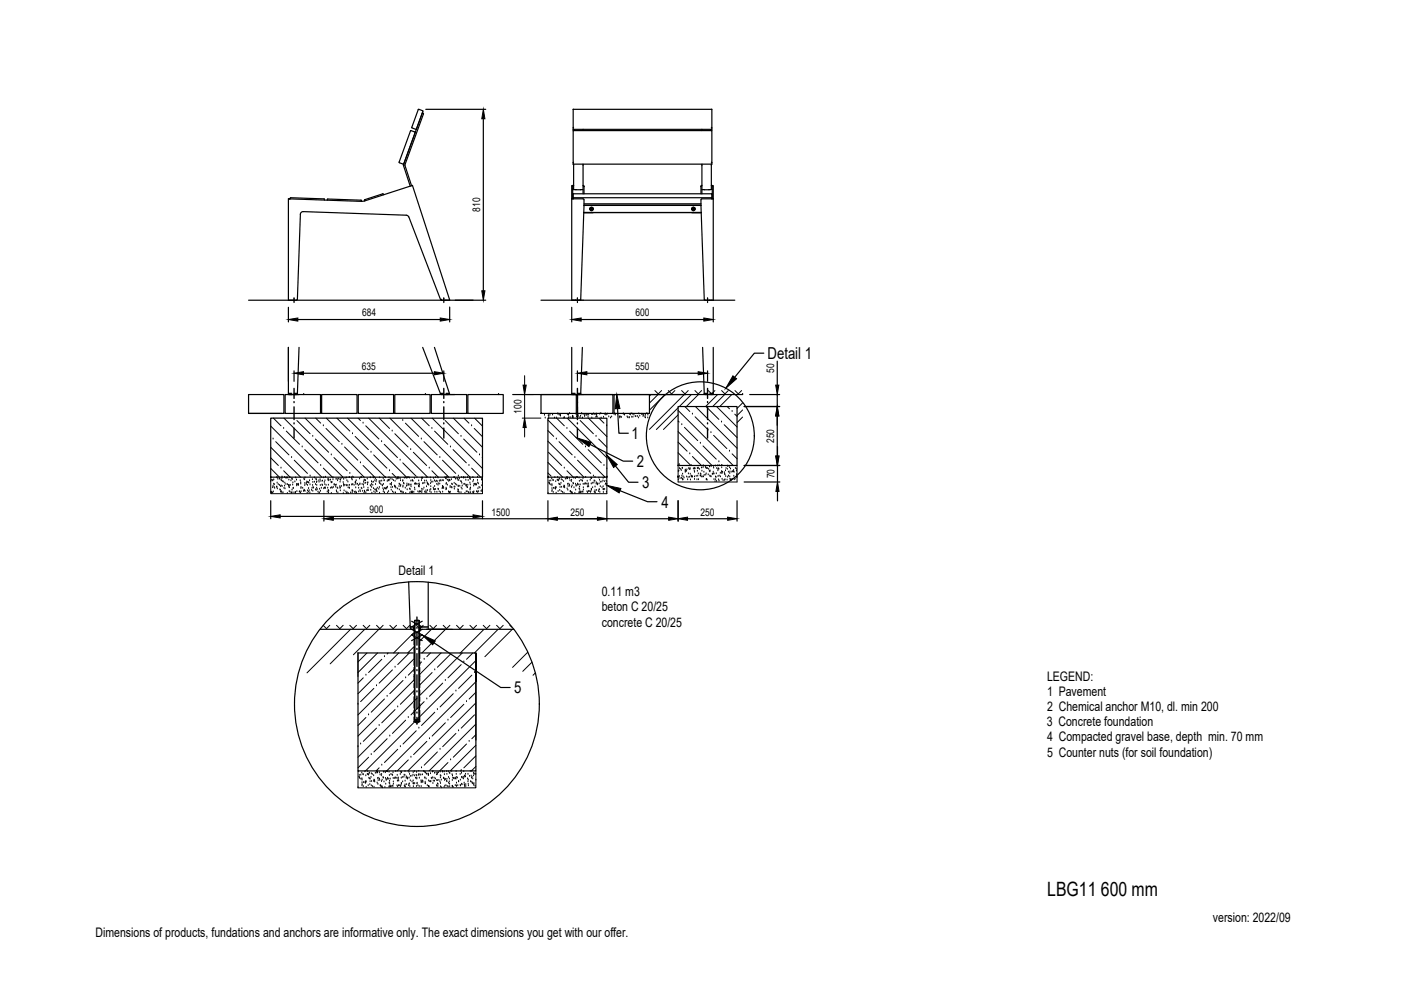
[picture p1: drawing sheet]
<svg xmlns="http://www.w3.org/2000/svg" width="297mm" height="210mm" viewBox="0 0 297 210" stroke-linecap="round" stroke-linejoin="round" font-family="sans-serif">
<!-- layer: 0 -->
<g fill="none" stroke="#000" stroke-width=".25">
<path d="M84.6 34.4l.9 .4M85.6 34.7l-.1 .1M87 27.8l-2.4 6.6M87.2 27.7h-.2M87.2 27.7l.8 .4M88.7 23.2l-1.4 3.8 1 .4M88.8 23.2h-.1M88.8 23.2l.8 .3M89.5 24l.3 .1M89.6 23.5l.1 .1-4.2 11.4 1.5 4.5M89.8 24.1l-4 10.9 1.5 4.4M90.3 23.2h12.7"/>
<path d="M102.5 25.2v36.5M121.5 27.4h.1M121.5 23.2h.1M121.5 34.8h.1M121.5 27.7h.1M121.5 27.7h29.4h-.1M121.5 27.7v7.1M121.5 27.4h29.4M121.5 34.8h29.4M121.6 27l-.1 .1M121.6 34.4l-.1 .1M121.6 39.4h-.2v2.8"/>
<path d="M121.6 39.3l-.4 .1v24.3M121.6 34.8v5.4h.5h1.5v-5.4M121.6 27.4v.3M123.6 39.4l.2 .2M123.6 39.3l.2 .2v1.6M123.6 27.4v.3M148.8 39.4l-.2 .2M148.8 39.3l-.2 .2v1.6M148.8 27.4v.3M148.8 34.8v6.3M150.8 27l.1 .1M150.8 34.4l.1 .1"/>
<path d="M150.8 34.8v5.4h-2M150.8 39.3h.1M150.8 39.4h.1M150.8 27.4v.3M150.9 39.4h.1v2.8M150.9 39.3l.3 .1v24.3M150.9 23.2h-29.4v4.2M150.9 27.4h.1M150.9 23.2h-.1M150.9 34.8h.1M150.9 23.2v4.2M150.9 27.7v7.1"/>
<path d="M61.2 42.2l-.1 21.5M61.4 42.2h-.2l15.4 .5v-.2M61.5 42.2l.2-.3 7 .3M63.7 45.4a.6 .6 0 0 1 .6-.5l22.1 .8 .3 .3 6.7 17.5 .2 .1M63.7 45.4l-.6 18.1M68.7 42.2l.1 .1M68.8 42.3v.1M69.4 42.4l.1-.2 7.1 .3M77.3 42.6l-.7 .1M81.3 41.2l-4 1.1v.3l10.1-3.3 7.9 24.3-.3 .1M81.3 41.2v.1M121.2 42.2h2.4l.2 .2-.7 21.1-.2 .1"/>
<path d="M121.5 41.2v1M121.6 40.1l-.2 .1M121.6 41.9l-.1 .1M121.6 41.9l29.3 .1M123.6 40.2v.9M123.8 43.6h24.8M123.8 43.5h24.8M123.8 43.2h24.8M125.1 44.3a.35 .35 0 0 0 .3 .4 .35 .35 0 0 0 .4-.4M125.1 44.3h.1M125.3 44.3h.1M125.3 44.2h.2"/>
<path d="M125.3 44.2h.1M125.3 44.4h.1M125.3 44.2v.2M125.4 44.2l-.1 .1M125.5 44.2l.1 .1M125.5 44.2h.1M125.5 44.4h.1M125.6 44.3l-.3 .1M125.6 44.3h.1M125.8 44.3h.1M125.8 45.1h-.1M146.7 45.1h.1"/>
<path d="M146.7 44.3a.35 .35 0 0 0 .3 .4 .35 .35 0 0 0 .4-.4M146.7 44.3h.1M146.9 44.3v.1M146.9 44.3h.1M146.9 44.2v.1M146.9 44.2h.2M146.9 44.4h.2M146.9 44.2h.1M146.9 44.4h.1M147.1 44.2l.1 .1M147.1 44.2h.1M147.1 44.4h.1"/>
<path d="M147.2 44.3l-.1 .1M147.2 44.3h.1M147.4 44.3h.1M148.7 45.1h-24.9M150.8 40.1l.2 .1M150.8 41.1l.1 .1M150.9 41.1l-29.4 .1M150.9 41.2v1M151.2 42.2h-2.4l-.2 .2 .7 21.1 .2 .1M52.7 63.7h50.3M61.1 65.2v3.1M61.9 63.7h.4"/>
<path d="M62.3 63.4h.1M62.3 63.9h.1M62.3 63.2v.1M62.3 63.5v.3M62.3 64v.1M62.3 78.6v2.2M63 63.5l-.2 .1M63.1 67.7h30.2M63.4 73.7l-.3 9.8M64.3 79.1h27.8M89.6 73.7l3.8 9.8 .2 .1M92.1 73.7l3.2 9.9h-.3"/>
<path d="M93.6 63.7h.1M94.1 63.4h.1M94.1 63.9h.1M94.1 63.2v.1M94.1 63.5v.3M94.1 64v.1M94.1 78.6v2.2M94.1 63.7h.4M95.3 65.1v3.2M114.7 63.7h41.1M121.2 73.7v10h.4M121.2 65.2v3.1"/>
<path d="M122 63.7h.4M122.4 63.4h.1M122.4 63.9h.1M122.4 63.2v.1M122.4 63.5v.3M122.4 64v.1M122.4 78.6v2.2M123.2 67.7h26M123.5 73.7l-.4 9.8M124.4 79.1h23.6M149 73.7l.3 9.8M150 63.4h.1"/>
<path d="M150 63.9h.1M150 63.2v.1M150 63.5v.3M150 64v.1M150 78.6v2.2M150.1 63.7h.4M151.2 73.7v10h-.3M151.2 65.2v3.1M161.9 74.9h-2l-4.1 5.1M164.8 76.6v5.1M52.7 83.7h7.5v4h-7.5zM52.7 87.7h7.1"/>
<path d="M57.4 88.6l44.9 .1v12.5h-44.9zM60.4 83.7h7.6v4h-7.6zM61.1 80.8v-7.1v10h.4M61.2 83.4h.7M61.4 83.7h2M62.3 83.4h.8M63 83.5l-.2 .1M64.4 83.7h.1M68.2 83.7h7.5v4h-7.5zM76 83.7h7.4v4h-7.4zM83.7 83.7h7.5v4h-7.5zM90.2 83.7h.1"/>
<path d="M91.4 83.7h7.6v4h-7.6zM93.4 83.4h.7M93.6 83.7h.1M93.6 83.7h.5M94.3 83.7h2.1M94.6 83.4h.7M99.2 83.7h7.5v4h-7.5zM105.7 83.7h.1M108.7 83.7h48.7M114.7 83.7h7.5v4h-7.5zM116.2 88.6l12.5 .1v12.5h-12.5zM121.2 83.4h.7"/>
<path d="M122 83.7h.4M122.4 83.4h.7M122.4 83.7h7.5v4h-7.5zM123.1 83.5l-.2 .1M125.1 94.2l7 3.6h2M130.2 83.7h7.5v4h-7.5zM130.5 98.8l2.8 3.4h2M130.9 86.6l.3 5.3h2M143.8 86.2h12.5v12.5h-12.5zM149.3 83.4h.7M149.3 83.5l.2 .1M150.5 83.4h.7"/>
<path d="M157.4 83.7h.1M157.8 86.2h7.5M157.8 98.7h7.5M158.9 83.7h6.4M164.8 83.7v2.5M164.8 88.2v8.5M164.8 94.7v2M164.8 98.7v3.5M57.4 106.2v3.8M59.4 109.5h40.9M59.8 101.2h.1M68.7 106.2v4.3"/>
<path d="M70.7 110h71.1M94.8 101.2h.1M102.3 106.2v3.8M116.2 106.2v4.3M128.7 106.2v4.3M128.7 101.2h.1M131.5 104l5.8 2.4h2M143.7 101.2h.1M143.8 106.2v4.3M145.8 110h8.5M156.2 101.2h.1M156.3 106.2v4.3"/>
<path d="M157.8 102.2h7.5M164.8 104.2v2M67.8 133.4h20.1M86.6 123.4l.4 9.6 .4 .4M87 132.9h.9M87.3 133.4l2.2 1.2-2.2 1.2M87.3 131.7l2.2 1.2M87.7 132.9v.5M87.8 133.4v.5M87.8 134.4v.9M87.8 135.8v1M87.8 137.2v1"/>
<path d="M87.8 138.7v.9M87.9 133.4h.1M87.9 138.4h-12v25.1h25v-25.1h-12M87.9 131.6h1M87.9 131.6v21M88.9 133.4h.1M88.9 131.6v21M88.9 133.4h20M88.9 132.9h1.9M89 133.4v.5M89 134.4v.9M89 135.8v1"/>
<path d="M89 137.2v1M89 138.7v.9M89.1 132.9v.5M89.5 133.4l-2.2 1.2 2.2 1.2M89.5 131.7l-2.2 1.2M90.8 123.4v10M92 136.3l14.2 9.5h2M87.8 153l.6 .3 .6-.3M87.8 140.1v.9M87.8 141.5v1M87.8 143v1.4M87.8 144.9v.9"/>
<path d="M87.8 146.3v1M87.8 147.7v1M87.8 149.2v.9M87.8 150.6v.9M87.8 152v1M87.8 153h1.2M87.9 152.6h1M89 140.1v.9M89 141.5v1M89 143v1.4M89 144.9v.9M89 146.3v1"/>
<path d="M89 147.7v1M89 149.2v.9M89 150.6v.9M89 152v1M100.9 144.5v-6v18.4"/>
<circle cx="125.4" cy="44.3" r=".15"/>
<circle cx="125.4" cy="44.3" r=".35"/>
<circle cx="147" cy="44.3" r=".15"/>
<circle cx="147" cy="44.3" r=".35"/>
<circle cx="148.5" cy="92.4" r="11.4"/>
<circle cx="88.4" cy="149.3" r="26"/>
</g>
<!-- layer: SRAFY -->
<g fill="none" stroke="#000" stroke-width=".21">
<path d="M111.2 79.7v2M57.4 94.8l6.3 6.4M57.4 90.3l10.8 10.9M57.4 99.3l1.8 1.9M57.4 97.1l1.6 1.6M57.9 93.1h.1M58 88.6l1.6 1.7M58.5 93.6l2.8 2.8M59.6 99.3h.1M60.1 99.8l1.4 1.4M60.1 90.8h.1M60.2 88.7l12.5 12.5"/>
<path d="M60.7 91.4l2.8 2.8M61.8 97h.1M62.4 97.6l2.8 2.8M62.9 89.2l2.9 2.8M64.1 94.8h.1M64.6 95.3l2.8 2.8M64.7 88.7l12.5 12.5M66.3 92.5h.1M66.9 93.1l2.8 2.8M66.9 88.7l1.1 1M68 98.7h.1M68.6 90.3h.1"/>
<path d="M68.6 99.3l1.9 1.9M69.1 90.8l2.8 2.8M69.2 88.7l12.5 12.5M70.2 96.4h.1M70.8 97l2.8 2.8M71.4 88.7l2.8 2.7M72.5 94.2h.1M73.1 94.8l2.8 2.8M73.7 88.7l12.5 12.5M74.7 92h.1M75.3 92.5l2.8 2.8M75.9 88.7l.5 .5"/>
<path d="M76.4 98.1h.1M77 89.7h.1M77 98.7l2.5 2.5M77.5 90.3l2.8 2.8M78.2 88.7l12.5 12.5M78.7 95.9h.1M79.2 96.4l2.8 2.9M80.4 88.7l2.2 2.1M80.9 93.6h.1M81.5 94.2l2.8 2.8M82.6 99.8h.1M82.7 88.7l12.5 12.5"/>
<path d="M83.1 91.4h.1M83.7 92l2.8 2.8M84.8 97.6h.1M85.4 89.2h.1M85.4 98.1l2.8 2.8M86 89.7l2.8 2.8M87.1 95.3h.1M87.2 88.7l12.5 12.5M87.6 95.9l2.9 2.8M89.3 93.1h.1M89.4 88.7l1.6 1.6M89.9 93.6l2.8 2.8"/>
<path d="M91 99.3h.1M91.6 90.8h.1M91.6 99.8l1.3 1.4M91.6 88.7l10.7 10.6M92.1 91.4l2.8 2.8M93.3 97h.1M93.8 97.6l2.8 2.8M94.4 89.2l2.8 2.8M95.5 94.8h.1M96.1 95.3l2.8 2.8M96.1 88.7l6.2 6.1M97.7 92.5h.1"/>
<path d="M98.3 93.1l2.8 2.8M98.4 88.7l1 1M99.4 98.7h.1M100 90.3h.1M100 99.3l1.9 1.9M100.5 90.8l1.8 1.8M100.6 88.7l1.7 1.6M101.7 96.4h.1M102.2 97l.1 .1M110.7 83.7h2.5M110.7 88.6h4M111.2 83.7v4.9"/>
<path d="M111.2 90.6v2.1M114.8 87.7h.1M115.4 88h.1M115.6 88.6h.1M116.2 98l3.1 3.2M116.2 93.5l7.6 7.7M116.2 89.1l12.1 12.1M116.2 91.3l1.2 1.2M116.3 88.2h.1M116.3 95.9l2.8 2.8M116.3 87.9h.1M116.3 88.6h.1"/>
<path d="M116.4 88.3h.1M116.6 88h.1M117.2 88h.1M117.6 88.6h.1M118 88.6h.1M118 93.1h.1M118 88.6l1.6 1.7M118.3 87.7h.1M118.3 87.9h.1M118.5 93.6l2.8 2.8M118.6 88h.1M118.8 88h.1"/>
<path d="M118.8 88.2h.1M119.5 88.6h.1M119.6 99.3h.1M119.7 88.6h.1M120.2 90.8h.1M120.2 99.8l1.3 1.4M120.3 88.7l8.4 8.4M120.3 87.9h.1M120.4 88h.1M120.5 88.6h.1M120.6 88h.1M120.7 87.7h.1"/>
<path d="M120.8 91.4l2.8 2.8M120.9 88.5h.1M121.3 88.5h.1M121.4 88.2h.1M121.4 88.5h.1M121.5 88.4h.1M121.5 88.6h.1M121.9 97h.1M122.2 87.9h.1M122.2 88.4h.1M122.3 87.8h.1M122.4 97.6l2.9 2.8"/>
<path d="M122.5 88h.1M122.6 88.3h.1M123 88.5h.1M123 89.2l2.8 2.8M123.1 88.2h.1M123.3 87.7h.1M123.4 87.8h.1M123.5 88.6h.1M123.8 87.9h.1M123.9 88.3h.1M124 88.1h.1M124.1 94.8h.1"/>
<path d="M124.2 87.8h.1M124.3 88.1h.1M124.5 88h.1M124.7 88.5h.1M124.7 95.3l2.8 2.8M124.8 88.7l3.9 3.9M124.8 88h.1M125.4 87.9h.1M125.5 88.6h.1M125.7 87.9h.1M125.9 87.7h.1M126 87.9h.1"/>
<path d="M126.2 87.8h.1M126.3 88.5h.1M126.4 92.5h.1M126.5 88h.1M126.5 88.3h.1M126.5 87.8h.1M126.6 88.4h.1M126.9 93.1l1.8 1.7M127 88.7l1.1 1M127.2 87.8h.1M127.4 87.7h.1M127.5 88.6h.1"/>
<path d="M128 88.5h.1M128.1 98.7h.1M128.2 87.8h.1M128.4 87.8h.1M128.5 88h.1M128.5 87.9h.1M128.6 90.3h.1M128.6 99.3h.1M128.8 87.8h.1M129.1 88.4h.1M129.4 88.6h.1M129.7 88.4h.1"/>
<path d="M130.2 87.8h.1M130.4 88h.1M130.4 87.8h.1M131 87.8h.1M131.3 88.4h.1M131.4 88.6h.1M131.6 88.4h.1M131.7 88.5h.1M132.2 87.8h.1M132.2 87.7h.1M132.4 88h.1M133 88.4h.1"/>
<path d="M133.1 88.6h.1M133.4 88.6h.1M133.4 88.5h.1M133.5 87.9h.1M133.6 88h.1M133.8 87.7h.1M133.9 88.5h.1M134.1 87.8h.1M134.2 88.5h.1M134.4 88h.1M134.7 88.3h.1M134.8 88.3h.1"/>
<path d="M135.1 88.3h.1M135.4 88.6h.1M135.4 87.7h.1M135.6 88.2h.1M136.1 87.9h.1M136.1 87.8h.1M136.3 88.3h.1M136.4 88h.1M136.5 88.1h.1M136.7 88.5h.1M136.8 88.1h.1M136.8 88.6h.1"/>
<path d="M137.2 87.7h.1M137.3 88.6h.1M137.4 88h.1M138 83.7l-.3 .3M138.8 82.8l.8 .7 .7-.7M139.5 83.7l-1.8 1.8M141 83.7l-3.3 3.3M141.7 82.8l.7 .7 .7-.7M143.8 86.5l-4.6 4.6M143.8 98.7v3.5h12.5v-3.5M143.8 96l2.7 2.7M143.8 91.5l7.2 7.2"/>
<path d="M143.8 87l11.7 11.7M143.8 93.8l1.9 1.9M143.8 89.3l.2 .2M143.8 88l-3.1 3.1M143.8 98.7h.1M143.8 100h.1M143.9 99.8h.1M144 98.5h.1M144.1 99.3h.1M144.1 98.8h.1M144.3 99.5h.1M144.4 99.8h.1"/>
<path d="M144.5 82.8l.7 .7 .7-.7M144.6 90h.1M144.6 99.3h.1M144.7 99.3h.1M145 83.7l-7.3 7.3M145.1 90.6l2.8 2.8M145.2 86.2l1 1M145.3 99.9h.1M145.3 99.7h.1M145.4 100h.1M145.5 99.9h.1M145.6 99.6h.1"/>
<path d="M146 99.3h.1M146.2 99.6h.1M146.2 96.2h.1M146.3 99.3h.1M146.3 99.5h.1M146.5 83.7l-2.5 2.5M146.6 98.7h.1M146.8 87.8h.1M146.8 96.8l1.9 1.9M147 99.4h.1M147.2 99.3h.1M147.2 99.9h.1"/>
<path d="M147.3 99.4h.1M147.3 82.8l.7 .7 .8-.7M147.4 88.4l2.8 2.8M147.4 86.2l8.9 8.8M147.9 99.3h.1M147.9 99.9h.1M148 99.3h.1M148.1 83.7l-2.6 2.5M148.3 99.5h.1M148.5 94h.1M148.7 99.2h.1M148.8 99.9h.1"/>
<path d="M149.1 99.2h.1M149.1 94.5l2.8 2.8M149.1 98.7h.1M149.2 98.9h.1M149.6 99.1h.1M149.7 99.2h.1M149.7 86.2l2.7 2.7M149.8 99.3h.1M150 99.3h.1M150.2 82.8l.7 .7 .7-.7M150.2 99.5h.1M150.4 99.9h.1"/>
<path d="M150.4 99h.1M150.5 99.8h.1M150.7 91.7h.1M150.8 98.9h.1M151.3 98.9h.1M151.3 92.3l2.8 2.8M151.3 99.2h.1M151.7 98.8h.1M151.9 86.2l4.4 4.3M152 99.3h.1M152.1 83.7l-2.5 2.5M152.1 98.8h.1"/>
<path d="M152.2 99.8h.1M152.2 99.5h.1M152.3 99.4h.1M152.4 97.9h.1M152.4 99.5h.1M152.5 98.7h.1M153 89.5h.1M153 100h.1M153 98.5l.2 .2M153 82.8l.7 .7 .7-.7M153 99.2h.1M153.5 90l2.8 2.8"/>
<path d="M153.6 83.7l-2.5 2.5M153.8 99.8h.1M153.9 99.3h.1M154.2 86.2l.5 .5M154.2 99.5h.1M154.2 98.8h.1M154.3 98.9h.1M154.7 95.7h.1M154.7 99.2h.1M154.9 99.4h.1M155.1 83.7l-2.5 2.5M155.2 87.2h.1"/>
<path d="M155.2 96.2l1.1 1.1M155.3 100h.1M155.5 99.8h.1M155.8 87.8l.5 .5M155.8 82.8l.7 .7 .7-.7M155.9 99.3h.1M156.1 99.9h.1M156.2 99.5h.1M157.4 86.9l-1.1 1.2M157.4 85.4l-1.1 1.2M157.4 88.4l-1.1 1.2M57.4 102.1h.1"/>
<path d="M57.4 101.2v3.5h44.9v-3.5M57.4 104.4h.1M57.5 104.3h.1M57.5 101.8h.1M57.5 104.5h.1M57.7 102h.1M57.8 103.4h.1M57.8 104.5h.1M57.9 101.9h.1M57.9 103.1h.1M57.9 104.3h.1M58 102.7h.1"/>
<path d="M58 101.7h.1M58.1 103.4h.1M58.2 102.8h.1M58.2 103.5h.1M58.6 103.3h.1M58.7 103.3h.1M58.7 101.2h.1M58.7 101.3h.1M58.8 102.4h.1M58.8 103.6h.1M58.9 101.6h.1M59 102.7h.1"/>
<path d="M59.2 101.6h.1M59.3 102.9h.1M59.3 101.5h.1M59.3 103.9h.1M59.5 104h.1M59.5 103.2h.1M59.5 104.3h.1M59.6 101.8h.1M59.6 103h.1M59.7 104.2h.1M59.7 101.9h.1M59.8 101.5h.1"/>
<path d="M59.8 104.5h.1M59.8 103.1h.1M59.9 102.1h.1M60 104.5h.1M60.1 102.2h.1M60.2 103.5h.1M60.3 101.2h.1M60.3 103.1h.1M60.4 102.4h.1M60.4 103.7h.1M60.6 101.4h.1M60.6 102.7h.1"/>
<path d="M60.7 101.3h.1M60.9 104.6h.1M61 101.3h.1M61 102.7h.1M61.2 103h.1M61.2 101.8h.1M61.2 103.3h.1M61.3 103h.1M61.3 104.2h.1M61.4 103.4h.1M61.5 101.3h.1M61.5 104.3h.1"/>
<path d="M61.5 102.9h.1M61.7 101.9h.1M61.7 104.5h.1M61.8 104.5h.1M61.9 101.6h.1M61.9 103.9h.1M62 101.7h.1M62.1 102.8h.1M62.1 102.4h.1M62.1 104.5h.1M62.1 103.6h.1M62.2 103.5h.1"/>
<path d="M62.5 102.2h.1M62.5 104.5h.1M62.6 104.4h.1M62.7 104.6h.1M62.7 101.3h.1M62.9 101.8h.1M62.9 103h.1M62.9 102.7h.1M62.9 104.2h.1M63.2 102.7h.1M63.2 102.9h.1M63.3 102.9h.1"/>
<path d="M63.5 104.3h.1M63.7 101.9h.1M63.7 104.5h.1M63.8 102.4h.1M63.8 102.6h.1M63.8 103.6h.1M63.8 103.3h.1M63.8 104.2h.1M64.2 103.5h.1M64.3 104.2h.1M64.4 101.6h.1M64.5 103.9h.1"/>
<path d="M64.6 101.7h.1M64.6 104h.1M64.6 102.9h.1M64.6 102.5h.1M64.7 104.2h.1M64.7 101.3h.1M64.9 102.7h.1M65 102.5h.1M65.1 102.2h.1M65.1 104.5h.1M65.2 102.3h.1M65.2 102.9h.1"/>
<path d="M65.2 104.1h.1M65.4 102.4h.1M65.4 103.6h.1M65.4 104.3h.1M65.5 102.4h.1M65.5 104h.1M65.6 101.9h.1M65.7 104.5h.1M65.7 102.8h.1M65.8 100.9h.1M66.1 104h.1M66.2 103.5h.1"/>
<path d="M66.2 101.7h.1M66.3 102.9h.1M66.3 104.2h.1M66.3 102.3h.1M66.4 103.4h.1M66.5 103.5h.1M66.7 101.3h.1M66.7 102.2h.1M66.9 102.7h.1M66.9 103.8h.1M67 101.6h.1M67 104h.1"/>
<path d="M67.1 101.7h.1M67.1 102.3h.1M67.1 103.5h.1M67.2 102.9h.1M67.2 102.2h.1M67.3 103.8h.1M67.4 104.3h.1M67.6 101.9h.1M67.6 102.2h.1M67.7 104.6h.1M67.7 104.5h.1M67.8 103.7h.1"/>
<path d="M67.9 101.7h.1M67.9 102.9h.1M67.9 104.2h.1M68 102.1h.1M68.1 103.5h.1M68.3 102.8h.1M68.4 102h.1M68.4 102.9h.1M68.6 103.6h.1M68.6 101.3h.1M68.8 102.3h.1M68.8 103.5h.1"/>
<path d="M68.9 102.7h.1M68.9 101.9h.1M68.9 103.4h.1M69 103.6h.1M69 101.2h.1M69.1 102.9h.1M69.4 104.3h.1M69.5 103.5h.1M69.6 101.7h.1M69.6 104h.1M69.6 101.6h.1M69.6 101.9h.1"/>
<path d="M69.6 102.9h.1M69.7 104.1h.1M69.7 104.5h.1M69.8 101.8h.1M70.1 101.8h.1M70.1 103.5h.1M70.2 102.3h.1M70.2 104.6h.1M70.3 102.4h.1M70.3 103.4h.1M70.4 102.3h.1M70.4 103.5h.1"/>
<path d="M70.6 101.7h.1M70.6 101.3h.1M70.7 103.3h.1M70.9 102.7h.1M70.9 102.9h.1M71.1 102.9h.1M71.2 103.3h.1M71.2 101.6h.1M71.3 102.9h.1M71.3 104.1h.1M71.4 104.3h.1M71.5 101.6h.1"/>
<path d="M71.5 103.5h.1M71.6 101.9h.1M71.6 103.6h.1M71.6 104.5h.1M71.8 101.6h.1M72 103.2h.1M72.1 103.5h.1M72.1 101.7h.1M72.1 102.2h.1M72.1 103.4h.1M72.2 104.1h.1M72.2 101.8h.1"/>
<path d="M72.3 101.5h.1M72.4 103.1h.1M72.6 101.3h.1M72.8 102.3h.1M72.8 104.7h.1M72.8 102.7h.1M72.9 101.6h.1M72.9 103.1h.1M72.9 102.9h.1M72.9 104.1h.1M73.1 102.9h.1M73.2 101.4h.1"/>
<path d="M73.3 104.3h.1M73.4 102.9h.1M73.5 104.6h.1M73.5 101.3h.1M73.5 103h.1M73.6 101.9h.1M73.6 104.5h.1M73.8 102.9h.1M73.8 102.2h.1M73.8 103.4h.1M73.8 104.7h.1M74 101.3h.1"/>
<path d="M74.1 103.5h.1M74.1 102.9h.1M74.1 101.3h.1M74.2 100.4h.1M74.3 104.5h.1M74.6 101.3h.1M74.6 101.6h.1M74.6 102.8h.1M74.7 104h.1M74.7 104.5h.1M74.7 101.8h.1M74.7 104.1h.1"/>
<path d="M74.7 100.9l.3 .3M74.8 102.7h.1M74.8 104.2h.1M75.1 102.9h.1M75.2 104.4h.1M75.3 102.3h.1M75.3 104.3h.1M75.4 102.2h.1M75.4 102.5h.1M75.4 103.4h.1M75.5 104.7h.1M75.5 102.7h.1"/>
<path d="M75.5 101.9h.1M75.6 104.5h.1M75.8 102.7h.1M76 102.9h.1M76 103.5h.1M76 104.3h.1M76.2 101.6h.1M76.3 102.8h.1M76.3 102.6h.1M76.3 104h.1M76.4 104.2h.1M76.5 101.3h.1"/>
<path d="M76.6 101.2h.1M76.6 103.5h.1M76.7 103.6h.1M76.8 102.7h.1M76.9 104.2h.1M77.1 102.9h.1M77.1 102.1h.1M77.1 103.4h.1M77.2 102.5h.1M77.2 104.6h.1M77.2 101.8h.1M77.3 104.1h.1"/>
<path d="M77.3 104.3h.1M77.3 101.9h.1M77.5 101.9h.1M77.5 102.5h.1M77.6 104.5h.1M77.8 104.1h.1M77.9 101.6h.1M77.9 102.4h.1M77.9 102.8h.1M78 104h.1M78 102.4h.1M78 103.5h.1"/>
<path d="M78.1 104h.1M78.5 101.3h.1M78.5 103h.1M78.6 104h.1M78.6 103.1h.1M78.8 102.7h.1M78.8 102.1h.1M78.8 103.3h.1M78.8 104.6h.1M78.9 102.3h.1M79 102.9h.1M79.1 101.2h.1"/>
<path d="M79.2 103.6h.1M79.2 102.2h.1M79.2 101.3h.1M79.3 104.3h.1M79.5 103.8h.1M79.5 101.9h.1M79.5 104.5h.1M79.6 101.5h.1M79.6 102.7h.1M79.7 103.9h.1M79.7 102.2h.1M79.8 101.8h.1"/>
<path d="M79.8 103.8h.1M79.8 104.2h.1M79.9 104.3h.1M80 103.5h.1M80.3 103.7h.1M80.4 102.1h.1M80.4 102.4h.1M80.4 103.4h.1M80.5 104.6h.1M80.5 101.3h.1M80.5 102.5h.1M80.6 102h.1"/>
<path d="M80.7 102.7h.1M80.9 102h.1M81 102.9h.1M81.1 103h.1M81.2 103.6h.1M81.2 101.5h.1M81.3 104.3h.1M81.3 102.7h.1M81.3 103.9h.1M81.4 101.9h.1M81.5 101.9h.1M81.5 103.6h.1"/>
<path d="M81.5 104.5h.1M81.7 101.3h.1M81.7 103.6h.1M81.8 103.7h.1M82 103.5h.1M82.1 102.1h.1M82.1 103.3h.1M82.2 104.5h.1M82.3 101.8h.1M82.3 101.9h.1M82.4 104.2h.1M82.4 102h.1"/>
<path d="M82.5 101.3h.1M82.6 101.8h.1M82.7 102.7h.1M82.9 101.5h.1M82.9 103.4h.1M82.9 102.7h.1M82.9 103.9h.1M83 102.9h.1M83 102.5h.1M83.1 101.7h.1M83.1 100.4l.8 .8M83.2 103.3h.1"/>
<path d="M83.2 104.3h.1M83.4 101.9h.1M83.5 104.5h.1M83.6 103.1h.1M83.7 103.3h.1M83.7 103.2h.1M83.8 102h.1M83.8 103.3h.1M83.8 104.5h.1M83.9 103.5h.1M84 101.6h.1M84.2 101.3h.1"/>
<path d="M84.3 103.7h.1M84.3 101.6h.1M84.4 101.4h.1M84.5 101.3h.1M84.6 101.4h.1M84.6 103.2h.1M84.6 102.6h.1M84.7 103.9h.1M84.7 102.7h.1M84.9 101.5h.1M84.9 101.9h.1M84.9 103.1h.1"/>
<path d="M84.9 104.2h.1M85 102.9h.1M85 104.4h.1M85.2 104.3h.1M85.4 102.1h.1M85.4 101.9h.1M85.4 103.3h.1M85.4 103.1h.1M85.5 104.5h.1M85.5 102.5h.1M85.7 102.6h.1M85.7 101.4h.1"/>
<path d="M85.9 103.5h.1M86 104.6h.1M86 101.3h.1M86.2 103.1h.1M86.3 101.4h.1M86.3 102.6h.1M86.3 102.9h.1M86.3 103.8h.1M86.4 101.3h.1M86.6 101.3h.1M86.6 102.9h.1M86.7 102.7h.1"/>
<path d="M86.8 101.4h.1M86.8 103.7h.1M86.9 104.5h.1M86.9 102.9h.1M87 103.8h.1M87.1 102h.1M87.2 103.2h.1M87.2 102.8h.1M87.2 104.4h.1M87.2 104.3h.1M87.2 104.5h.1M87.4 101.9h.1"/>
<path d="M87.4 104.5h.1M87.5 104.3h.1M87.6 102h.1M87.7 104.4h.1M87.9 101.4h.1M87.9 103.5h.1M87.9 102.6h.1M88 103.9h.1M88 102.7h.1M88.1 102.6h.1M88.3 102.7h.1M88.4 101.3h.1"/>
<path d="M88.6 104.3h.1M88.6 102.7h.1M88.7 103.1h.1M88.8 102h.1M88.8 103.2h.1M88.8 104.4h.1M88.9 102.6h.1M88.9 103.2h.1M88.9 102.9h.1M88.9 104.2h.1M89.2 104.3h.1M89.4 101.4h.1"/>
<path d="M89.4 101.9h.1M89.4 103.7h.1M89.4 104.5h.1M89.4 104.2h.1M89.5 101.5h.1M89.6 101.3h.1M89.6 102.6h.1M89.7 103.8h.1M89.7 102.5h.1M89.9 103.5h.1M90 102h.1M90.1 104.3h.1"/>
<path d="M90.1 102.4h.1M90.2 104.4h.1M90.3 104.1h.1M90.4 101.3h.1M90.4 102h.1M90.4 103.2h.1M90.5 104.4h.1M90.6 102.4h.1M90.6 102.7h.1M90.6 104h.1M90.7 102.6h.1M90.8 102.7h.1"/>
<path d="M90.9 102.9h.1M91.1 104.3h.1M91.2 103.9h.1M91.2 101.3h.1M91.3 102.5h.1M91.3 103.8h.1M91.3 103.2h.1M91.3 101.9h.1M91.4 104.5h.1M91.4 102.3h.1M91.8 102.2h.1M91.9 103.5h.1"/>
<path d="M91.9 101.4h.1M92 103.8h.1M92.1 103.9h.1M92.1 101.9h.1M92.1 103.1h.1M92.2 104.4h.1M92.3 102.2h.1M92.3 103.8h.1M92.4 101.3h.1M92.6 102h.1M92.6 102.7h.1M92.6 104.4h.1"/>
<path d="M92.7 102.1h.1M92.9 103.7h.1M92.9 102.9h.1M92.9 101.3h.1M92.9 102.6h.1M92.9 103.8h.1M93.1 104.3h.1M93.1 102h.1M93.2 102.6h.1M93.3 101.9h.1M93.4 104.5h.1M93.5 102h.1"/>
<path d="M93.7 103.6h.1M93.8 101.9h.1M93.8 103.1h.1M93.8 103.5h.1M93.8 104.3h.1M93.9 103.2h.1M94 101.9h.1M94 103.3h.1M94.1 103.6h.1M94.3 101.3h.1M94.5 101.5h.1M94.5 103.8h.1"/>
<path d="M94.6 103.5h.1M94.6 102.7h.1M94.6 101.3h.1M94.6 101.6h.1M94.6 102.5h.1M94.7 103.7h.1M94.8 102.9h.1M94.9 101.8h.1M95.1 104.3h.1M95.1 102.1h.1M95.2 104.4h.1M95.2 101.8h.1"/>
<path d="M95.3 104.5h.1M95.3 101.9h.1M95.4 104.5h.1M95.4 101.9h.1M95.4 103.1h.1M95.4 103.4h.1M95.5 104.4h.1M95.7 101.7h.1M95.8 103.3h.1M95.8 102.7h.1M95.8 103.5h.1M95.9 102.8h.1"/>
<path d="M96.3 101.3h.1M96.3 103.3h.1M96.3 102.5h.1M96.3 103.7h.1M96.4 103.3h.1M96.6 101.6h.1M96.6 102.7h.1M96.8 102.9h.1M96.9 101.5h.1M97.1 101.5h.1M97.1 104.3h.1M97.1 103.8h.1"/>
<path d="M97.1 101.8h.1M97.2 103.1h.1M97.2 103.2h.1M97.2 100.9h.1M97.2 104.3h.1M97.2 104h.1M97.3 101.9h.1M97.3 104.4h.1M97.4 101.5h.1M97.5 103.1h.1M97.7 102.1h.1M97.7 104.5h.1"/>
<path d="M97.8 103.5h.1M97.8 102.2h.1M97.9 101.3h.1M97.9 102.5h.1M98 103.7h.1M98 103h.1M98.3 101.4h.1M98.3 101.3h.1M98.4 102.7h.1M98.5 102.7h.1M98.6 104.6h.1M98.6 101.3h.1"/>
<path d="M98.8 101.8h.1M98.8 102.9h.1M98.8 103.1h.1M98.9 104.3h.1M98.9 102.9h.1M99 103.3h.1M99 104.3h.1M99.1 103.4h.1M99.1 101.3h.1M99.2 102.9h.1M99.3 101.9h.1M99.3 104.4h.1"/>
<path d="M99.4 104.5h.1M99.6 101.2h.1M99.6 101.5h.1M99.6 102.4h.1M99.7 103.9h.1M99.7 103.6h.1M99.7 102.8h.1M99.7 101.6h.1M99.8 103.5h.1M99.8 104.5h.1M100.3 101.3h.1M100.3 102.2h.1"/>
<path d="M100.3 104.4h.1M100.3 104.5h.1M100.4 101.8h.1M100.4 104.6h.1M100.4 103.1h.1M100.5 104.3h.1M100.5 102.7h.1M100.6 102.7h.1M100.8 102.8h.1M100.9 102.7h.1M101 102.8h.1M101 104.3h.1"/>
<path d="M101.2 104.3h.1M101.2 101.9h.1M101.2 101.2h.1M101.3 102.4h.1M101.3 104.4h.1M101.3 103.6h.1M101.4 102.6h.1M101.5 104.2h.1M101.6 103.3h.1M101.7 103.5h.1M102 104.2h.1M102.1 101.8h.1"/>
<path d="M102.1 103h.1M102.2 101.6h.1M102.2 104.2h.1M102.2 103.9h.1M102.2 101.3h.1M102.3 102.5h.1M116.2 101.2v3.5h12.5v-3.5M116.2 100.3l.6 .6M116.2 104.6h.1M116.3 101.2h.1M116.4 102.4h.1M116.4 102h.1"/>
<path d="M116.5 102.5h.1M116.5 102.6h.1M116.8 102h.1M116.8 102.8h.1M117 101.5h.1M117 102.7h.1M117 104.2h.1M117 103.6h.1M117 103h.1M117.1 104h.1M117.2 101.8h.1M117.3 101.9h.1"/>
<path d="M117.3 104.4h.1M117.4 103.5h.1M117.6 101.3h.1M117.7 103.6h.1M117.7 103.4h.1M117.8 103.7h.1M117.8 102.1h.1M117.9 103.3h.1M117.9 103.5h.1M117.9 104.6h.1M118.1 101.8h.1M118.2 101.2h.1"/>
<path d="M118.3 101.8h.1M118.3 104.2h.1M118.4 102h.1M118.5 101.8h.1M118.5 102.6h.1M118.6 101.5h.1M118.6 102.8h.1M118.7 104h.1M118.7 103.4h.1M118.8 102.8h.1M118.9 102.5h.1M119 101.7h.1"/>
<path d="M119 104.2h.1M119.1 103.3h.1M119.2 101.8h.1M119.3 104.4h.1M119.5 102.1h.1M119.5 103.3h.1M119.6 104.5h.1M119.6 103h.1M119.6 103.3h.1M119.7 103.1h.1M119.7 103.4h.1M119.9 101.6h.1"/>
<path d="M120.2 101.3h.1M120.2 101.5h.1M120.2 101.2h.1M120.2 103.7h.1M120.3 101.4h.1M120.3 101.5h.1M120.4 102.7h.1M120.4 103.9h.1M120.4 103.1h.1M120.5 102.6h.1M120.7 101.5h.1M120.7 102.8h.1"/>
<path d="M120.8 103.1h.1M120.8 101.9h.1M120.9 104.2h.1M121 104.2h.1M121 104.3h.1M121.1 102.1h.1M121.2 103.3h.1M121.2 101.8h.1M121.2 104.6h.1M121.2 104.4h.1M121.3 103h.1M121.4 104.7h.1"/>
<path d="M121.5 102.5h.1M121.6 101.3h.1M121.6 102.6h.1M121.7 103.4h.1M121.9 104.6h.1M121.9 101.3h.1M122 101.4h.1M122 102.7h.1M122.1 103.9h.1M122.1 103.1h.1M122.2 102.9h.1M122.2 101.2h.1"/>
<path d="M122.4 101.2h.1M122.4 102.6h.1M122.5 102.9h.1M122.7 102.8h.1M122.7 104.5h.1M122.8 101.3h.1M122.8 103.7h.1M122.8 102h.1M122.9 103.3h.1M122.9 103.8h.1M122.9 104.5h.1M123 104.2h.1"/>
<path d="M123 102.8h.1M123.1 104.4h.1M123.2 101.8h.1M123.2 104.4h.1M123.4 101.9h.1M123.5 104.3h.1M123.5 102h.1M123.6 104.4h.1M123.6 101.5h.1M123.6 102.7h.1M123.7 103.4h.1M123.7 103.9h.1"/>
<path d="M123.9 102.7h.1M124.1 102.5h.1M124.2 101.2h.1M124.2 102.6h.1M124.4 102.6h.1M124.5 104.3h.1M124.5 102h.1M124.5 103.2h.1M124.6 104.5h.1M124.7 102.8h.1M124.7 103.1h.1M124.7 102.6h.1"/>
<path d="M124.8 104.2h.1M124.8 103.2h.1M124.9 104.2h.1M125.1 101.8h.1M125.2 104.4h.1M125.3 104.1h.1M125.3 101.4h.1M125.4 102.6h.1M125.4 103.7h.1M125.4 103.8h.1M125.4 101.5h.1M125.6 102.5h.1"/>
<path d="M125.7 103.4h.1M125.8 100.9h.1M125.9 102.4h.1M126 102h.1M126 104.3h.1M126.1 104.4h.1M126.1 102h.1M126.1 101.2h.1M126.2 103.3h.1M126.2 104h.1M126.2 104.5h.1M126.4 102.6h.1"/>
<path d="M126.4 102.4h.1M126.5 104h.1M126.6 102.6h.1M126.7 102.8h.1M126.7 102.7h.1M126.9 104.2h.1M127 101.4h.1M127 103.9h.1M127 102.6h.1M127.1 103.8h.1M127.1 101.8h.1M127.2 104.4h.1"/>
<path d="M127.3 103.2h.1M127.3 102.2h.1M127.6 102.2h.1M127.6 103.4h.1M127.8 102h.1M127.9 103.2h.1M127.9 103.8h.1M127.9 101.4h.1M127.9 104.4h.1M128 103.9h.1M128.1 102.1h.1M128.1 101.2h.1"/>
<path d="M128.2 103.8h.1M128.4 102.6h.1M128.5 102h.1M128.6 104.4h.1M128.6 101.4h.1M128.6 102.1h.1M128.6 102.8h.1M128.6 102.6h.1M143.8 101.7h.1M143.9 101.2h.1M144 101h.1M144.2 101.5h.1"/>
<path d="M144.5 101.4h.1M144.6 100.9h.1M144.7 101.6h.1M144.7 100.5h.1M144.8 101.8h.1M144.8 101.7h.1M144.8 101.1h.1M145 101.3h.1M145.3 100.1h.1M145.6 101.1h.1M145.8 101.7h.1M145.9 101.2h.1"/>
<path d="M146 100.5h.1M146.2 101.2h.1M146.3 100.5h.1M146.4 101.8h.1M146.5 100.9h.1M146.6 101.1h.1M146.7 101.1h.1M146.8 101.1h.1M147.2 101.1h.1M147.3 101.7h.1M147.3 100.1h.1M147.6 101h.1"/>
<path d="M147.8 101.7h.1M147.9 101h.1M148.1 100.5h.1M148.1 101.7h.1M148.4 100.9h.1M148.5 100.5h.1M148.5 100.9h.1M148.6 100.6h.1M148.8 101.1h.1M148.9 101.1h.1M149.2 101.1h.1M149.2 100.1h.1"/>
<path d="M149.3 100.8h.1M149.6 100.7h.1M149.7 100.5h.1M149.8 101.7h.1M149.9 101.8h.1M150.2 100.7h.1M150.5 100.9h.1M150.5 100h.1M150.6 101.1h.1M150.8 101.1h.1M151 100.6h.1M151.1 100.5h.1"/>
<path d="M151.2 100.1h.1M151.3 100.5h.1M151.4 101.7h.1M151.6 102.1h.1M151.7 101.1h.1M151.7 101.7h.1M151.8 101.2h.1M151.9 100.4h.1M151.9 102.1h.1M152.2 101h.1M152.4 101.7h.1M152.4 102h.1"/>
<path d="M152.5 100.9h.1M152.7 100.3h.1M152.7 101.1h.1M153.1 100.3h.1M153.1 100.4h.1M153.1 101.6h.1M153.2 100.1h.1M153.3 101.9h.1M153.6 100.2h.1M153.6 100.6h.1M153.6 101.9h.1M153.7 101.7h.1"/>
<path d="M153.7 100.7h.1M153.9 101h.1M154.2 101.8h.1M154.3 101.2h.1M154.4 100.1h.1M154.4 100.9h.1M154.7 100.4h.1M154.7 101.1h.1M154.8 101.6h.1M154.8 100.1h.1M154.9 101.8h.1M155 101.7h.1"/>
<path d="M155 101.9h.1M155.2 100.1h.1M155.3 101.6h.1M155.5 100h.1M155.6 101h.1M155.6 100.1h.1M155.7 101.7h.1M155.9 101.6h.1M156.2 100.6h.1M68.5 132.6l.7 .7 .7-.7M71.3 132.6l.7 .7 .8-.7M74.2 132.6l.7 .7 .7-.7"/>
<path d="M74.3 133.4l-9.2 9.3M75.9 138.4v5M77 132.6l.7 .7 .7-.7M77.3 133.4l-7.3 7.4M77.8 138.4l-1.9 1.9M79.8 132.6l.7 .7 .7-.7M80 138.4l-4.1 4.2M80.3 133.4l-5.4 5.4M80.9 139.8l-2.8 2.8M81.5 139.2h.1M82.3 138.4l-.2 .3M82.7 132.6l.7 .7 .7-.7"/>
<path d="M84.5 138.4l-8.6 8.7M85.5 132.6l.7 .7 .7-.7M86.8 138.4l-2.5 2.5M87.8 137.1l-1.4 1.3M87.9 134l-4.5 4.4M87.9 139.6l-12 12M88.3 132.6l.7 .7 .7-.7M89 138.4l-.1 .2M89.9 139.8h.1M91.1 132.6l.7 .7 .7-.7M91.3 138.4l-.8 .8M91.5 133.4l-2.6 2.6"/>
<path d="M93.5 138.4l-4.6 4.7M94 132.6l.7 .7 .7-.7M94.5 133.4l-5.1 5.1M95.5 138.7l-2.8 2.8M96.8 132.6l.7 .7 .7-.7M98 138.4l-9.1 9.2M99.6 132.6l.7 .7 .7-.7M100.3 138.4l-1.4 1.4M102.5 132.6l.7 .7 .7-.7M102.6 133.4l-5 5.1M105.3 132.6l.7 .7 .7-.7M105.6 133.4l-5.1 5.1"/>
<path d="M108.1 132.6l.4 .4M108.6 133.4l-5.8 5.8M111.9 138.3l-3.2 3.2M75.9 149.3h.1M75.9 158.3h.1M76.5 157.7h.1M77 143.7l-1.1 1.1M77.6 143.2h.1M77.6 152.1l-1.7 1.7M78.1 151.6h.1M78.7 160h.1M79.3 146l-2.8 2.8"/>
<path d="M79.8 145.4h.1M79.8 154.4l-2.8 2.8M80.4 153.8h.1M81.5 148.2l-2.8 2.8M82.1 147.6h.1M82.1 156.6l-2.8 2.8M82.6 156.1h.1M83.2 142l-2.8 2.8M83.8 141.5h.1M83.8 150.4l-2.9 2.9M84.3 149.9h.1M84.3 158.9l-2.8 2.8"/>
<path d="M84.9 158.3h.1M85.4 144.3l-2.8 2.8M86 143.7h.1M86 152.7l-2.8 2.8M86.6 152.1h.1M87.7 146.5l-2.8 2.8M87.9 144.1l-12 12M87.9 141.8l-1.3 1.4M88.3 154.9l-2.9 2.8M88.5 148l-12.6 12.6M88.8 154.4h.1M89.4 140.3l-.5 .5"/>
<path d="M89.9 148.8l-2.8 2.8M90.5 148.2h.1M90.5 157.2l-2.8 2.8M91.1 156.6h.1M91.6 142.6l-2.7 2.7M92.2 142h.1M92.2 151l-2.8 2.8M92.7 150.4h.1M92.7 159.4l-2.8 2.8M93.3 158.9h.1M93.9 144.8l-2.8 2.8M94.4 144.3h.1"/>
<path d="M94.4 153.3l-2.8 2.8M95 152.7h.1M96.1 147.1l-2.8 2.8M96.7 146.5h.1M96.7 155.5l-2.8 2.8M97.2 154.9h.1M97.8 140.9l-2.8 2.8M98.3 140.3h.1M98.3 149.3l-2.8 2.8M98.9 148.8h.1M98.9 157.7l-2.8 2.9M99.5 157.2h.1"/>
<path d="M100 143.2l-2.8 2.8M100.6 142.6h.1M100.6 151.6l-2.8 2.8M100.9 140.1l-23.4 23.4M100.9 144.5l-18.9 19M100.9 149l-14.4 14.5M100.9 153.5l-9.9 10M100.9 158l-5.4 5.5M100.9 146.8l-1.4 1.4M100.9 155.8l-.9 .8M112.8 140.4l-2 1.9M113.5 142.7l-.5 .5"/>
<path d="M75.9 163.5v3.5M75.9 167h.1M76 163.6h.1M76.1 164.8h.1M76.2 164.4h.1M76.2 164.9h.1M76.2 165h.1M76.5 164.4h.1M76.5 165.2h.1M76.7 163.9h.1M76.7 165.1h.1M76.7 166.6h.1"/>
<path d="M76.8 166h.1M76.8 165.4h.1M76.8 166.3h.1M76.9 164.2h.1M77 164.3h.1M77 166.8h.1M77.1 165.9h.1M77.4 163.6h.1M77.4 166h.1M77.5 165.8h.1M77.5 166.1h.1M77.6 164.5h.1"/>
<path d="M77.6 165.7h.1M77.6 165.8h.1M77.6 166.9h.1M77.9 164.2h.1M78 163.6h.1M78 164.2h.1M78.1 166.6h.1M78.1 164.3h.1M78.1 160.6l-2.2 2.2M78.2 164.1h.1M78.2 165h.1M78.3 163.9h.1"/>
<path d="M78.4 165.1h.1M78.4 166.4h.1M78.5 165.7h.1M78.5 165.2h.1M78.7 164.8h.1M78.7 164.1h.1M78.7 166.6h.1M78.8 165.7h.1M78.9 164.2h.1M79 166.8h.1M79.2 164.5h.1M79.3 165.7h.1"/>
<path d="M79.3 166.9h.1M79.3 165.4h.1M79.3 165.6h.1M79.4 165.5h.1M79.4 165.8h.1M79.6 163.9h.1M79.9 163.7h.1M79.9 163.9h.1M79.9 163.6h.1M80 166h.1M80 163.8h.1M80.1 165.1h.1"/>
<path d="M80.1 166.3h.1M80.2 165.5h.1M80.2 165h.1M80.4 162.8l-.7 .7M80.4 163.8h.1M80.5 165.2h.1M80.5 165.5h.1M80.6 164.3h.1M80.6 166.6h.1M80.7 166.6h.1M80.7 166.7h.1M80.8 164.5h.1"/>
<path d="M80.9 165.7h.1M80.9 164.2h.1M80.9 166.9h.1M80.9 162.2h.1M81 166.8h.1M81 165.4h.1M81.1 167h.1M81.2 164.9h.1M81.3 163.7h.1M81.3 165h.1M81.4 165.8h.1M81.6 167h.1"/>
<path d="M81.6 163.7h.1M81.7 163.8h.1M81.7 165h.1M81.8 166.3h.1M81.9 165.3h.1M81.9 165.5h.1M81.9 163.6h.1M82.1 163.6h.1M82.2 165h.1M82.2 165.2h.1M82.4 165.2h.1M82.5 166.8h.1"/>
<path d="M82.5 163.7h.1M82.5 166h.1M82.6 164.4h.1M82.6 165.6h.1M82.6 166.2h.1M82.6 166.9h.1M82.7 166.6h.1M82.7 165.2h.1M82.8 166.8h.1M82.9 164.2h.1M82.9 166.8h.1M83.1 164.3h.1"/>
<path d="M83.2 166.7h.1M83.2 164.4h.1M83.3 166.7h.1M83.3 163.8h.1M83.4 165.1h.1M83.4 165.8h.1M83.4 166.3h.1M83.6 165.1h.1M83.8 164.9h.1M83.9 163.6h.1M83.9 165h.1M84.1 165h.1"/>
<path d="M84.2 166.6h.1M84.2 164.4h.1M84.3 165.6h.1M84.3 166.8h.1M84.4 165.2h.1M84.4 165.5h.1M84.4 164.9h.1M84.5 166.6h.1M84.5 165.6h.1M84.7 166.6h.1M84.9 164.2h.1M84.9 166.8h.1"/>
<path d="M85 166.5h.1M85 163.7h.1M85 163.8h.1M85.1 165h.1M85.1 166.1h.1M85.1 166.2h.1M85.1 163.8h.1M85.3 164.8h.1M85.4 165.8h.1M85.6 164.8h.1M85.7 164.4h.1M85.7 166.7h.1"/>
<path d="M85.8 166.8h.1M85.8 164.4h.1M85.9 163.6h.1M85.9 166.4h.1M85.9 165.6h.1M85.9 166.8h.1M86.1 165h.1M86.1 164.7h.1M86.2 166.4h.1M86.3 164.9h.1M86.4 165.2h.1M86.4 165h.1"/>
<path d="M86.6 161.1l-2.4 2.4M86.6 166.6h.1M86.7 163.7h.1M86.7 166.3h.1M86.7 165h.1M86.8 166.2h.1M86.8 164.2h.1M86.9 166.8h.1M87 165.5h.1M87 164.6h.1M87.1 160.6h.1M87.3 164.6h.1"/>
<path d="M87.4 165.8h.1M87.6 164.3h.1M87.6 166.2h.1M87.6 165.6h.1M87.6 163.8h.1M87.6 166.1h.1M87.6 166.8h.1M87.7 166.2h.1M87.8 163.6h.1M87.9 164.5h.1M87.9 166.1h.1M88.1 165h.1"/>
<path d="M88.2 164.4h.1M88.3 166.7h.1M88.3 163.7h.1M88.3 164.5h.1M88.4 165h.1M88.4 165.2h.1M88.4 166.2h.1M88.4 166.1h.1M88.6 166.6h.1M88.7 164.4h.1M88.8 164.2h.1M88.8 163.4l-.1 .1"/>
<path d="M88.9 166.8h.1M88.9 165h.1M89 164.3h.1M89.2 164.3h.1M89.3 165.5h.1M89.3 166.8h.1M89.3 166h.1M89.3 165.8h.1M89.4 162.8h.1M89.5 165.6h.1M89.6 164.3h.1M89.6 165.9h.1"/>
<path d="M89.6 165.7h.1M89.8 163.6h.1M90 163.7h.1M90.1 165h.1M90.1 164.9h.1M90.1 166.1h.1M90.1 165.8h.1M90.1 163.8h.1M90.2 166.2h.1M90.3 163.9h.1M90.3 165.2h.1M90.4 164.2h.1"/>
<path d="M90.6 166.6h.1M90.8 164.1h.1M90.8 164.2h.1M90.8 164.4h.1M90.8 164.3h.1M90.9 166.8h.1M90.9 165.5h.1M90.9 166.9h.1M91 165.7h.1M91.3 164h.1M91.3 165.8h.1M91.3 165.7h.1"/>
<path d="M91.4 165h.1M91.6 165.1h.1M91.7 163.7h.1M91.7 164.9h.1M91.8 166.1h.1M91.8 163.6h.1M91.9 165.6h.1M92.1 165h.1M92.1 165.6h.1M92.1 163.9h.1M92.3 165.2h.1M92.5 163.9h.1"/>
<path d="M92.6 164.3h.1M92.6 166.6h.1M92.6 165.5h.1M92.6 166.7h.1M92.7 165.5h.1M92.7 163.9h.1M92.7 166.2h.1M92.8 164.2h.1M92.8 166.7h.1M92.9 166.3h.1M93 163.8h.1M93.1 165.5h.1"/>
<path d="M93.3 165.8h.1M93.3 163.7h.1M93.4 164.5h.1M93.4 164.9h.1M93.4 166.1h.1M93.4 166.8h.1M93.5 164.6h.1M93.6 165.4h.1M93.6 167h.1M93.8 163.6h.1M93.8 163.7h.1M94 165.1h.1"/>
<path d="M94 165h.1M94.2 167h.1M94.2 163.7h.1M94.2 164.2h.1M94.3 165.5h.1M94.3 165.2h.1M94.3 166.7h.1M94.4 165.3h.1M94.5 166.6h.1M94.7 165.6h.1M94.7 163.6h.1M94.7 164.2h.1"/>
<path d="M94.8 165.2h.1M94.8 165.7h.1M94.8 166.7h.1M95 161.7l-1.8 1.8M95 166.8h.1M95 163.6h.1M95.1 164.8h.1M95.1 166.1h.1M95.3 165.8h.1M95.3 163.9h.1M95.3 165.2h.1M95.3 166.3h.1"/>
<path d="M95.3 166.8h.1M95.4 164h.1M95.5 161.1h.1M95.8 163.6h.1M95.8 164.3h.1M95.9 166.7h.1M95.9 165.5h.1M95.9 164.5h.1M96 166.8h.1M96 165h.1M96.1 166.9h.1M96.1 165.1h.1"/>
<path d="M96.3 165.1h.1M96.5 165h.1M96.5 166.6h.1M96.6 165.1h.1M96.7 165.2h.1M96.7 163.6h.1M96.7 166.6h.1M96.7 164.2h.1M96.7 164.8h.1M96.8 166h.1M96.8 166.7h.1M97 164.9h.1"/>
<path d="M97.1 166.6h.1M97.2 165.8h.1M97.2 165.7h.1M97.6 164.2h.1M97.6 166.5h.1M97.6 165.4h.1M97.6 166.6h.1M97.7 163.6h.1M97.8 163.4h.1M97.8 163.9h.1M97.8 164.8h.1M97.9 166.3h.1"/>
<path d="M98 166.4h.1M98 165h.1M98.2 164.8h.1M98.3 165.1h.1M98.3 163.6h.1M98.4 164.8h.1M98.4 166h.1M98.4 166.4h.1M98.5 164.5h.1M98.5 166.6h.1M98.5 166.9h.1M98.6 164.6h.1"/>
<path d="M98.7 164.7h.1M98.7 164.2h.1M98.8 166.4h.1M98.8 166.7h.1M99.1 165.1h.1M99.2 165.8h.1M99.2 164.2h.1M99.3 165.4h.1M99.3 166.3h.1M99.3 166.6h.1M99.6 164.6h.1M99.7 163.5h.1"/>
<path d="M99.8 165.7h.1M99.9 164.6h.1M99.9 165.8h.1M100 165h.1M100 163.5h.1M100.1 164.8h.1M100.1 166h.1M100.1 166.2h.1M100.2 165.1h.1M100.4 164h.1M100.4 164.5h.1M100.4 166.3h.1"/>
<path d="M100.5 166.1h.1M100.5 166.6h.1M100.5 164.1h.1M100.7 164.2h.1M100.7 166.7h.1M100.9 164.2h.1M100.9 165.4h.1M100.9 163.5v3.5h-25M100.9 162.5l-1 1M100.9 160.3l-2.6 2.5"/>
</g>
<!-- layer: 0 -->
<g fill="none" stroke="#000" stroke-width=".3">
<path d="M62.3 85.4h.1M62.3 89.9h.1M62.3 82.4v2.1M62.3 86.3v2.7M62.3 90.8v2.1M94.1 85.4h.1M94.1 89.9h.1M94.1 82.4v2.1M94.1 86.3v2.7M94.1 90.8v2.1M122.4 85.4h.1M122.4 89.9h.1"/>
<path d="M122.4 82.4v2.1M122.4 86.3v2.7M122.4 90.8v2.1M150 85.4h.1M150 89.9h.1M150 82.4v2.1M150 86.3v2.7M150 90.8v2.1M88.4 133.2h.1M88.4 137.7h.1M88.4 130.8v1.5M88.4 134.1v2.7"/>
<path d="M88.4 138.6v2.7M88.4 142.2h.1M88.4 146.7h.1M88.4 151.2h.1M88.4 143.1v2.7M88.4 147.6v2.7M88.4 152.1v1.5"/>
</g>
<g fill="#000" stroke="#000" stroke-width=".21">
<path d="M102.5 23.2l.3 2h-.7zM61.1 67.7l2-.3v.7zM62.3 79.1l2-.3v.7zM92.1 78.8l2 .3-2 .4zM93.3 67.4l2 .3-2 .4zM102.1 61.7h.7l-.3 2zM121.2 67.7l2-.3v.7zM122.4 79.1l2-.3v.7zM148 78.8l2 .3-2 .4zM149.2 67.4l2 .3-2 .4zM122.4 92.9l2.9 .9-.4 .9zM128.6 96.5l2.3 2-.8 .6z"/>
<path d="M130.8 83.7l.6 2.9-1 .1zM155.4 79.7l.8 .6-2.3 2zM164.8 86.2l.3 2h-.6zM164.5 96.7h.6l-.3 2zM164.5 81.7h.6l-.3 2zM164.5 96.7h.7l-.4 2zM57.4 109.5l2-.4v.7zM68.7 110l2-.4v.7zM100.3 109.1l2 .4-2 .3zM116.2 110l2-.4v.7zM126.7 109.6l2 .4-2 .3zM128.7 102.9l2.9 .7-.3 .9z"/>
<path d="M141.8 109.6l2 .4-2 .3zM143.8 110l2-.4v.7zM154.3 109.6l2 .4-2 .3zM164.8 102.2l.4 2h-.7zM89.5 134.6l2.8 1.3-.6 .8z"/>
</g>
<path d="M121.2 63.7h2.5M121.2 83.7h2.5M88 131.5v21.2M88.8 131.5v21.2M90.9 133.4h5" fill="none" stroke="#000" stroke-width=".21"/>
<!-- layer: SRAFY -->
<path d="M110.9 81.7h.7l-.4 2zM111.2 88.6l.4 2h-.7z" fill="#000" stroke="#000" stroke-width=".21"/>
<g fill="#fff" stroke="#fff" stroke-width=".35">
<path d="M256.5 196.4h14.2v3.6h-14.2z"/>
<path d="M221.4 117.8h12.5v3.6h-12.5z"/>
<path d="M221.4 121h10.6v3.6h-10.6z"/>
<path d="M221.4 130.6h42.3v3.6h-42.3z"/>
<path d="M221.4 124.2h36.7v3.6h-36.7z"/>
<path d="M221.4 127.4h20v3.6h-20z"/>
<path d="M19.8 192.6h137.8v3.6h-137.8z"/>
<path d="M221.4 133.8h40.6v3.7h-40.6z"/>
<path d="M256.6 188.4h25.7v2.4h-25.7z"/>
<path d="M256.6 186.4h30.7v2.4h-30.7z"/>
</g>
<text font-size="4.2" x="222" y="189.9">LBG11 600 mm</text>
<g font-size="3.5">
<text x="162.7" y="76.1">Detail 1</text>
<text x="133.9" y="93.1">1</text>
<text x="135.1" y="99">2</text>
<text x="136.2" y="103.5">3</text>
<text x="140.3" y="107.6">4</text>
<text x="109" y="147">5</text>
</g>
<g font-size="2.8">
<text x="84.5" y="122">Detail 1</text>
<text x="127.6" y="126.4">0.11 m3</text>
<text x="127.6" y="129.6">beton C 20/25</text>
<text x="127.6" y="132.9">concrete C 20/25</text>
<text x="222" y="144.4">LEGEND:</text>
<text x="222" y="147.6">1 Pavement</text>
<text x="221.9" y="154">3 Concrete foundation</text>
<text x="222" y="150.7">2 Chemical anchor M10, dl. min 200</text>
<text x="222" y="157.2">4 Compacted gravel base, depth min. 70 mm</text>
<text x="222" y="160.4">5 Counter nuts (for soil foundation)</text>
<text x="257.2" y="195.4">version: 2022/09</text>
<text x="20.2" y="198.6">Dimensions of products, fundations and anchors are informative only. The exact dimensions you get with our offer.</text>
</g>
<g font-size="2.2">
<text x="101.8" y="44.9" transform="rotate(-90 101.8 44.9)">810</text>
<text x="76.8" y="67.1">684</text>
<text x="134.7" y="67.1">600</text>
<text x="76.7" y="78.5">635</text>
<text x="134.7" y="78.5">550</text>
<text x="164.1" y="79.1" transform="rotate(-90 164.1 79.1)">50</text>
<text x="110.6" y="87.7" transform="rotate(-90 110.6 87.7)">100</text>
<text x="164.1" y="93.9" transform="rotate(-90 164.1 93.9)">250</text>
<text x="164.2" y="101.4" transform="rotate(-90 164.2 101.4)">70</text>
<text x="78.4" y="108.8">900</text>
<text x="104.2" y="109.3">1500</text>
<text x="120.9" y="109.3">250</text>
<text x="148.5" y="109.3">250</text>
</g>
</svg>
